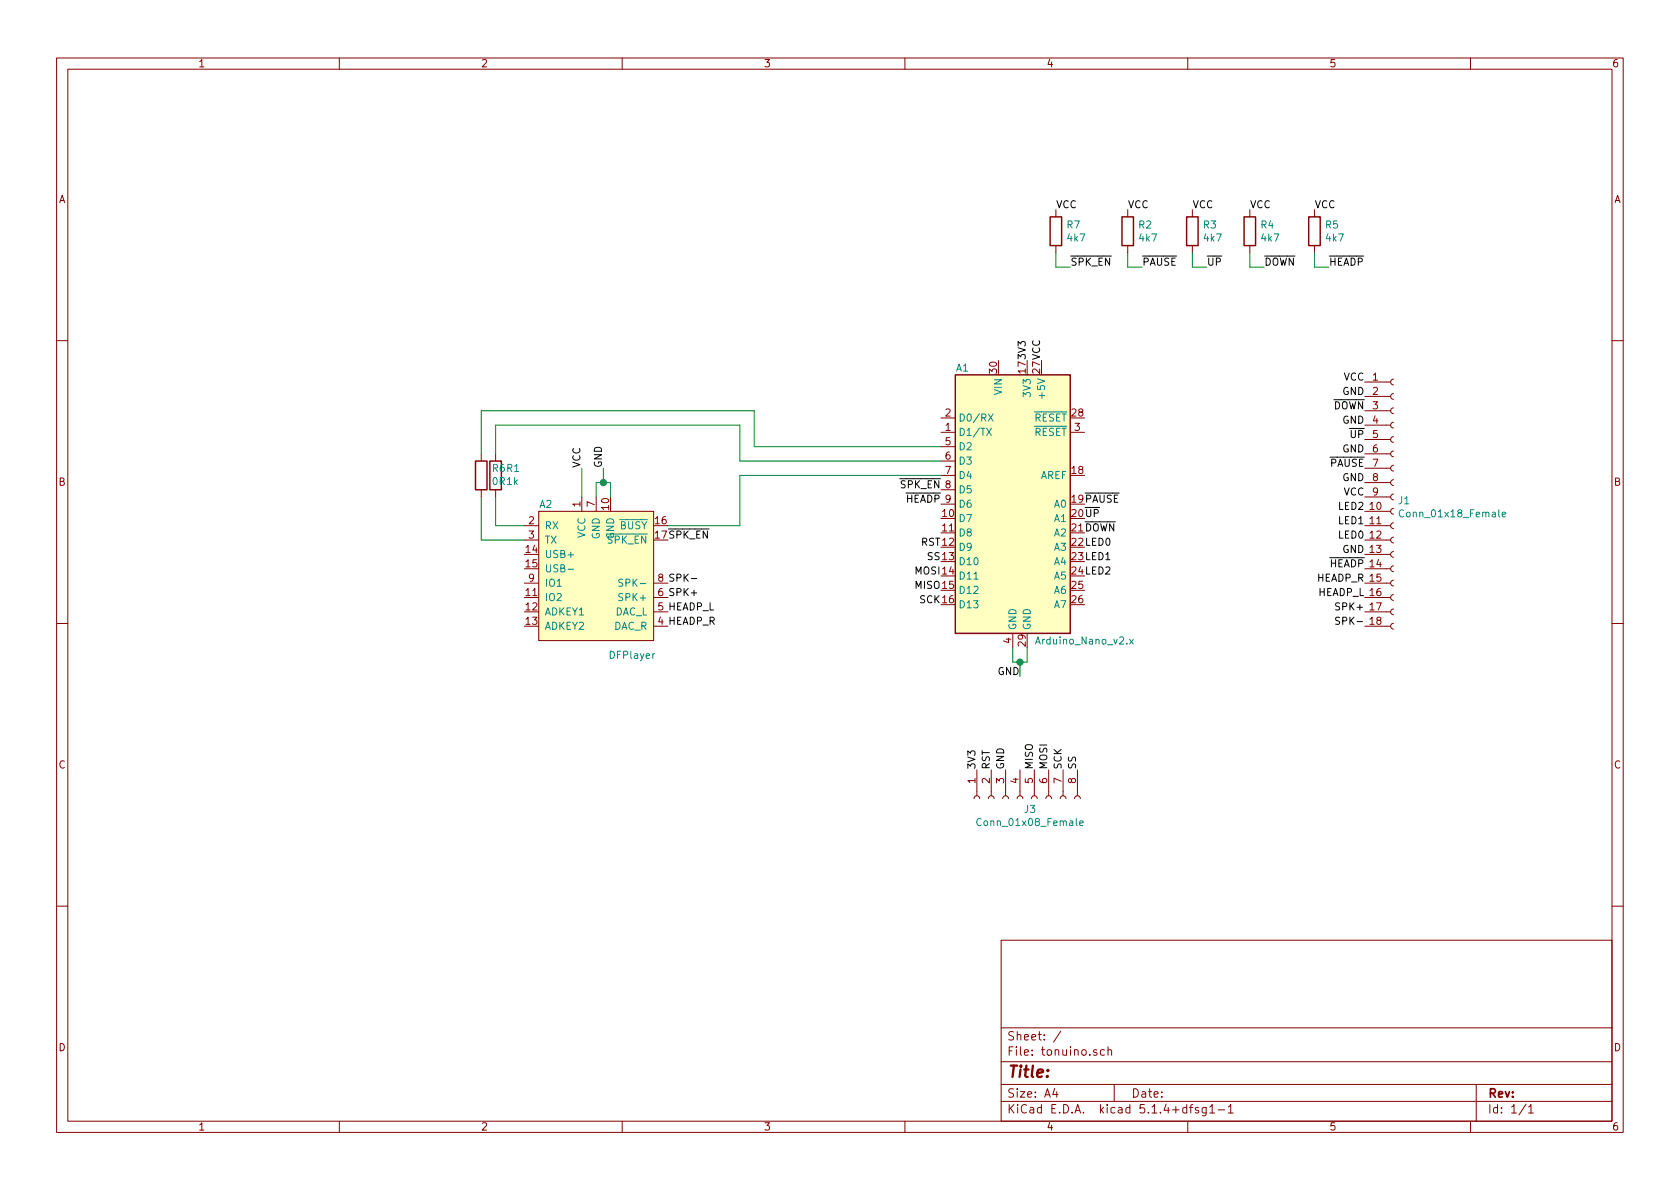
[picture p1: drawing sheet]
<svg xmlns="http://www.w3.org/2000/svg" width="297mm" height="210mm" viewBox="0 0 297 210" stroke-linecap="round" stroke-linejoin="round" font-family="sans-serif">
<g fill="none" stroke="#840000" stroke-width=".18">
<path d="M10 10.3h277v189.9h-277zM12 12.2h273v186.1h-273zM60 10.3v1.9M110 10.3v1.9M160 10.3v1.9M210 10.3v1.9M260 10.3v1.9M186.7 37.1v1.2M199.4 37.1v1.2M210.8 37.1v1.2M221 37.1v1.2M232.4 37.1v1.2"/>
<path d="M186.7 43.4v1.3M199.4 43.4v1.3M210.8 43.4v1.3M221 43.4v1.3M232.4 43.4v1.3M10 60.2h2M166.4 76.4h2.5M166.4 73.9h2.5M166.4 79h2.5M189.2 76.4h2.6M241.3 77.7h4.6M241.3 75.2h4.6"/>
<path d="M241.3 72.6h4.6M241.3 70.1h4.6M241.3 67.6h4.6M246.4 79.8l-.3 .1-.2 .3 .1 .4 .4 .2M246.4 77.2l-.3 .1-.2 .3 .1 .4 .4 .2M246.4 74.7l-.3 .1-.2 .3 .1 .4 .4 .2M246.4 72.1l-.3 .1-.2 .4 .1 .3 .4 .2M246.4 69.6l-.3 .1-.2 .3 .1 .4 .4 .2M246.4 67.1l-.3 .1-.2 .3 .1 .4 .4 .2M285 60.2h2M85.1 80.3v1.2M85.1 86.6v1.3"/>
<path d="M87.6 80.3v1.2M87.6 86.6v1.3M92.7 93h2.5M92.7 95.5h2.5M95.2 90.4h20.4v22.9h-20.4zM102.9 87.9v2.5M105.4 87.9v2.5M166.4 81.5h2.5M166.4 84.1h2.5M166.4 86.6h2.5M166.4 89.1h2.5M241.3 93h4.6"/>
<path d="M241.3 95.5h4.6M241.3 98h4.6M241.3 90.4h4.6M241.3 87.9h4.6M241.3 85.3h4.6M241.3 82.8h4.6M241.3 80.3h4.6M246.4 97.5l-.3 .1-.2 .4 .1 .3 .4 .2M246.4 95l-.3 .1-.2 .3 .1 .4 .4 .2M246.4 92.5l-.3 .1-.2 .3 .1 .4 .4 .2M246.4 89.9l-.3 .1-.2 .3 .1 .4 .4 .2M246.4 87.4l-.3 .1-.2 .3 .1 .4 .4 .2"/>
<path d="M246.4 84.8l-.3 .1-.2 .4 .1 .3 .4 .2M246.4 82.3l-.3 .1-.2 .3 .1 .4 .4 .2M10 110.3h2M92.7 103.1h2.5M115.6 110.7h2.5M115.6 108.2h2.5M115.6 105.7h2.5M115.6 103.1h2.5M179.1 112v2.5M241.3 110.7h4.6M241.3 108.2h4.6M241.3 105.7h4.6"/>
<path d="M241.3 103.1h4.6M241.3 100.6h4.6M246.4 110.2l-.3 .1-.2 .4 .1 .3 .4 .2M246.4 107.7l-.3 .1-.2 .3 .1 .4 .4 .2M246.4 105.2l-.3 .1-.2 .3 .1 .4 .4 .2M246.4 102.6l-.3 .1-.2 .3 .1 .4 .4 .2M246.4 100.1l-.3 .1-.2 .3 .1 .4 .4 .2M285 110.3h2M172.7 136.1v4.6M175.3 136.1v4.6M177.8 136.1v4.6M180.3 136.1v4.6"/>
<path d="M182.9 136.1v4.6M185.4 136.1v4.6M188 136.1v4.6M190.5 136.1v4.6M172.2 141.2l.1-.3 .3-.2 .5 .1 .1 .4M174.8 141.2l.1-.3 .3-.2 .4 .1 .2 .4M177.3 141.2l.1-.3 .3-.2 .4 .1 .2 .4M179.8 141.2l.2-.3 .2-.2 .5 .1 .1 .4M182.4 141.2l.1-.3 .3-.2 .4 .1 .2 .4M184.9 141.2l.1-.3 .3-.2 .5 .1 .1 .4M187.5 141.2l.1-.3 .3-.2 .4 .1 .2 .4M190 141.2l.1-.3 .3-.2 .4 .1 .2 .4"/>
<path d="M10 160.2h2M177 166.3h108v32h-108zM285 160.2h2M60 198.3v1.9M110 198.3v1.9M160 198.3v1.9M177 194.8h108M177 191.8h108M177 187.8h108M177 181.8h108M186.5 192.5l-.4 1h1M186.8 193v1"/>
<path d="M187.6 182.3l-1.3 2M193.9 185.7l-.4-.1-.2 .2 .1 .2 .5 .2v.3h-.6M195.3 185.7l-.5-.1-.2 .3v.6l.2 .1 .5-.1M195.9 185.7l.2-.1 .4 .1v.9M195.9 185.1v1.5M197 191.8v3M210 198.3v1.9M210.3 195.8h.6M210.9 195.3l-.4 .2v1.3M211.9 195.9l-.4-.1-.2 .2 .1 .3 .5 .1v.3h-.6M213.3 195.8v1.2l-.3 .3h-.4M213.3 195.9l-.5-.1-.3 .3 .1 .6 .2 .1 .5-.1"/>
<path d="M213.9 195.8l.4-.5v1.5M213.9 196.8h.9M215.4 196.3h1.1M217.2 195.8l.4-.5v1.5M217.2 196.8h.8M260 198.3v1.9M261 191.8v6.5M269.8 195.2l-1.2 2M270.3 195.8l.4-.5v1.5M270.3 196.8h.8"/>
</g>
<path d="M185.7 38.3h2v5.1h-2zM198.4 38.3h2v5.1h-2zM209.8 38.3h2v5.1h-2zM220 38.3h2v5.1h-2zM231.4 38.3h2v5.1h-2zM168.9 66.3h20.3v45.7h-20.3zM84.1 81.5h2v5.1h-2zM86.6 81.5h2v5.1h-2z" fill="none" stroke="#840000" stroke-width=".25"/>
<g fill="#ffffc2" stroke="#ffffc2" stroke-width=".18">
<path d="M95.2 90.4h20.4v22.9h-20.4z"/>
<path d="M168.9 66.3h20.3v45.7h-20.3z"/>
</g>
<path d="M174.4 75.7l.9 1.3M174.8 73.2l.8 1.3M175.3 75.7l-.9 1.3M175.6 73.2l-.8 1.3M248.2 90.3a.6 .6 0 0 0-.8 .4 .6 .6 0 0 0 .6 .7l.2-.1M265.6 91l.6-.1-.1-.3h-.3l-.2 .1 .1 .7h.4M100.4 100.7h1M110.1 102.5l-.5-.1-.2 .1 .1 .5 .6 .2v.2l-.2 .3-.5-.1M199.7 113l.7 .9M200.4 113l-.7 .9M173.5 144.9a.6 .6 0 0 0-.8 .4 .6 .6 0 0 0 .6 .7l.2-.1M190.9 145.6l.6-.1-.1-.3h-.3l-.2 .1 .1 .6h.4" fill="none" stroke="#008484" stroke-width=".18"/>
<g fill="none" stroke="#008400" stroke-width=".18">
<path d="M186.7 44.7v2.5h2.5M199.4 44.7v2.5h2.5M210.8 44.7v2.5h2.6M221 44.7v2.5h2.5M232.4 44.7v2.5h2.5M166.4 79h-33.1v-6.4h-48.2v7.7M85.1 87.9v7.6h7.6M87.6 80.3v-5.1h43.2v6.3h35.6M87.6 87.9v5.1h5.1M102.9 82.8v5.1M105.4 87.9v-2.6h2.5v2.6M106.7 82.8v2.5"/>
<path d="M166.4 84.1h-35.6v8.9h-12.7M179.1 114.5v2.6h2.5v-2.6M180.3 117.1v2.5"/>
</g>
<path d="M122.2 102.3h1M236.9 109.2l-.5-.1-.2 .2v.4l.6 .2 .1 .3-.3 .2h-.5" fill="none" stroke="#000" stroke-width=".18"/>
<g fill="#008400" stroke="#008400" stroke-width=".25">
<circle cx="180.3" cy="117.1" r=".51"/>
<circle cx="106.7" cy="85.3" r=".51"/>
</g>
<text font-size="2.8" fill="#840000" x="178" y="190.5">Title:</text>
<g font-size="2.1" fill="#840000">
<text x="178" y="184">Sheet: /</text>
<text x="178" y="186.7">File: tonuino.sch</text>
<text x="178" y="196.9">KiCad E.D.A. kicad 5.1.4+dfsg1-1</text>
<text x="178" y="194.1">Size: A4</text>
<text x="200" y="194.1">Date:</text>
<text x="263" y="194.1">Rev:</text>
<text x="263" y="196.9">Id: 1/1</text>
</g>
<g font-size="1.8" fill="#840000">
<text x="35" y="11.9">1</text>
<text x="85" y="11.9">2</text>
<text x="135" y="11.9">3</text>
<text x="185" y="11.9">4</text>
<text x="235" y="11.9">5</text>
<text x="285" y="11.9">6</text>
<text x="10.4" y="35.9">A</text>
<text x="285.4" y="35.9">A</text>
<text x="176.3" y="66" transform="rotate(-90 176.3 66)">30</text>
<text x="242.7" y="67.3">1</text>
<text x="242.7" y="69.8">2</text>
<text x="167.2" y="76.2">1</text>
<text x="167.2" y="73.7">2</text>
<text x="189.5" y="73.7">28</text>
<text x="190" y="76.2">3</text>
<text x="242.7" y="72.4">3</text>
<text x="242.7" y="74.9">4</text>
<text x="242.7" y="77.5">5</text>
<text x="167.2" y="78.7">5</text>
<text x="167.2" y="81.3">6</text>
<text x="167.2" y="83.8">7</text>
<text x="189.5" y="83.8">18</text>
<text x="242.7" y="80">6</text>
<text x="242.7" y="82.5">7</text>
<text x="10.4" y="85.9">B</text>
<text x="102.6" y="89.6" transform="rotate(-90 102.6 89.6)">1</text>
<text x="105.2" y="89.6" transform="rotate(-90 105.2 89.6)">7</text>
<text x="242.7" y="85.1">8</text>
<text x="242.7" y="87.6">9</text>
<text x="285.4" y="85.9">B</text>
<text x="93.5" y="92.7">2</text>
<text x="93.5" y="95.2">3</text>
<text x="107.7" y="90.1" transform="rotate(-90 107.7 90.1)">10</text>
<text x="115.9" y="92.7">16</text>
<text x="166.7" y="91.4">10</text>
<text x="166.7" y="94">11</text>
<text x="242.2" y="90.2">10</text>
<text x="242.2" y="92.7">11</text>
<text x="242.2" y="95.2">12</text>
<text x="93" y="97.8">14</text>
<text x="93" y="100.3">15</text>
<text x="93" y="105.4">11</text>
<text x="93" y="107.9">12</text>
<text x="93.5" y="102.9">9</text>
<text x="189.5" y="104.1">25</text>
<text x="189.5" y="106.7">26</text>
<text x="93" y="110.5">13</text>
<text x="178.8" y="113.8" transform="rotate(-90 178.8 113.8)">4</text>
<text x="181.4" y="114.2" transform="rotate(-90 181.4 114.2)">29</text>
<text x="10.4" y="135.9">C</text>
<text x="285.4" y="135.9">C</text>
<text x="172.5" y="138.5" transform="rotate(-90 172.5 138.5)">1</text>
<text x="175" y="138.5" transform="rotate(-90 175 138.5)">2</text>
<text x="177.5" y="138.5" transform="rotate(-90 177.5 138.5)">3</text>
<text x="180.1" y="138.5" transform="rotate(-90 180.1 138.5)">4</text>
<text x="182.6" y="138.5" transform="rotate(-90 182.6 138.5)">5</text>
<text x="185.2" y="138.5" transform="rotate(-90 185.2 138.5)">6</text>
<text x="187.7" y="138.5" transform="rotate(-90 187.7 138.5)">7</text>
<text x="190.2" y="138.5" transform="rotate(-90 190.2 138.5)">8</text>
<text x="10.4" y="185.9">D</text>
<text x="285.4" y="185.9">D</text>
<text x="35" y="199.9">1</text>
<text x="85" y="199.9">2</text>
<text x="135" y="199.9">3</text>
<text x="185" y="199.9">4</text>
<text x="235" y="199.9">5</text>
<text x="285" y="199.9">6</text>
</g>
<g font-size="1.8">
<text x="186.7" y="36.8">VCC</text>
<text x="199.4" y="36.8">VCC</text>
<text x="210.8" y="36.8">VCC</text>
<text x="221" y="36.8">VCC</text>
<text x="232.4" y="36.8">VCC</text>
<text x="189.2" y="47">SPK_EN</text>
<text x="201.9" y="47">PAUSE</text>
<text x="213.4" y="47">UP</text>
<text x="223.5" y="47">DOWN</text>
<text x="234.9" y="47">HEADP</text>
<text x="181.4" y="66" transform="rotate(-90 181.4 66)">173V3</text>
<text x="183.9" y="66" transform="rotate(-90 183.9 66)">27VCC</text>
<text x="237.4" y="69.8">GND</text>
<text x="237.6" y="67.3">VCC</text>
<text x="235.7" y="72.4">DOWN</text>
<text x="237.4" y="74.9">GND</text>
<text x="238.8" y="77.5">UP</text>
<text x="102.6" y="82.8" transform="rotate(-90 102.6 82.8)">VCC</text>
<text x="106.4" y="82.8" transform="rotate(-90 106.4 82.8)">GND</text>
<text x="235.2" y="82.5">PAUSE</text>
<text x="237.4" y="80">GND</text>
<text x="159.3" y="86.4">SPK_EN 8</text>
<text x="160.2" y="88.9">HEADP 9</text>
<text x="189.5" y="88.9">19PAUSE</text>
<text x="237.4" y="85.1">GND</text>
<text x="237.6" y="87.6">VCC</text>
<text x="115.9" y="95.2">17SPK_EN</text>
<text x="189.5" y="91.4">20UP</text>
<text x="189.5" y="94">21DOWN</text>
<text x="236.8" y="95.2">LED0</text>
<text x="236.8" y="90.2">LED2</text>
<text x="236.8" y="92.7">LED1</text>
<text x="161.8" y="101.6">MOSI 14</text>
<text x="162.8" y="96.5">RST12</text>
<text x="164" y="99.1">SS 13</text>
<text x="189.5" y="96.5">22LED0</text>
<text x="189.5" y="99.1">23LED1</text>
<text x="189.5" y="101.6">24LED2</text>
<text x="235.1" y="100.3">HEADP 14</text>
<text x="237.4" y="97.8">GND 13</text>
<text x="116.4" y="107.9">5 HEADP_L</text>
<text x="116.4" y="105.4">6 SPK+</text>
<text x="116.4" y="102.9">8 SPK-</text>
<text x="161.8" y="104.1">MISO 15</text>
<text x="162.6" y="106.7">SCK 16</text>
<text x="232.8" y="102.9">HEADP_R 15</text>
<text x="233" y="105.4">HEADP_L 16</text>
<text x="236.6" y="107.9">SPK+ 17</text>
<text x="116.4" y="110.5">4 HEADP_R</text>
<text x="237.1" y="110.5">SPK- 18</text>
<text x="176.4" y="119.4">GND</text>
<text x="172.5" y="136.1" transform="rotate(-90 172.5 136.1)">3V3</text>
<text x="175" y="136.1" transform="rotate(-90 175 136.1)">RST</text>
<text x="177.5" y="136.1" transform="rotate(-90 177.5 136.1)">GND</text>
<text x="182.6" y="136.1" transform="rotate(-90 182.6 136.1)">MISO</text>
<text x="185.2" y="136.1" transform="rotate(-90 185.2 136.1)">MOSI</text>
<text x="187.7" y="136.1" transform="rotate(-90 187.7 136.1)">SCK</text>
<text x="190.2" y="136.1" transform="rotate(-90 190.2 136.1)">SS</text>
</g>
<g font-size="1.8" fill="#008484">
<text x="188.7" y="40.4">R7</text>
<text x="201.4" y="40.4">R2</text>
<text x="212.8" y="40.4">R3</text>
<text x="223" y="40.4">R4</text>
<text x="234.4" y="40.4">R5</text>
<text x="188.8" y="42.7">4k7</text>
<text x="201.5" y="42.7">4k7</text>
<text x="212.9" y="42.7">4k7</text>
<text x="223.1" y="42.7">4k7</text>
<text x="234.5" y="42.7">4k7</text>
<text x="169.1" y="65.7">A1</text>
<text x="177.2" y="69.7" transform="rotate(-90 177.2 69.7)">VIN</text>
<text x="182.2" y="69.9" transform="rotate(-90 182.2 69.9)">3V3</text>
<text x="184.8" y="70" transform="rotate(-90 184.8 70)">+5V</text>
<text x="169.4" y="77.1">D1/TX</text>
<text x="169.4" y="74.5">D0/RX</text>
<text x="182.8" y="74.5">RESET</text>
<text x="182.8" y="77.1">RESET</text>
<text x="87.1" y="83.5">R6R1</text>
<text x="169.4" y="79.6">D2</text>
<text x="169.4" y="82.2">D3</text>
<text x="87.1" y="85.8">0R 1k</text>
<text x="95.4" y="89.8">A2</text>
<text x="169.4" y="84.7">D4</text>
<text x="169.4" y="87.2">D5</text>
<text x="169.4" y="89.8">D6</text>
<text x="183.9" y="84.7">AREF</text>
<text x="186.5" y="89.8">A0</text>
<text x="247.3" y="89.2">J1</text>
<text x="96.3" y="93.6">RX</text>
<text x="103.5" y="95.2" transform="rotate(-90 103.5 95.2)">VCC</text>
<text x="106" y="95.4" transform="rotate(-90 106 95.4)">GND</text>
<text x="108.6" y="95.4" transform="rotate(-90 108.6 95.4)">GND</text>
<text x="109.7" y="93.6">BUSY</text>
<text x="169.4" y="92.3">D7</text>
<text x="169.4" y="94.9">D8</text>
<text x="186.5" y="92.3">A1</text>
<text x="186.5" y="94.9">A2</text>
<text x="248.1" y="91.5">Conn_01x18_Female</text>
<text x="96.3" y="98.7">USB+</text>
<text x="96.3" y="101.2">USB-</text>
<text x="96.3" y="96.1">TX</text>
<text x="107.5" y="96.1">SPK_EN</text>
<text x="169.4" y="97.4">D9</text>
<text x="169.4" y="99.9">D10</text>
<text x="186.5" y="97.4">A3</text>
<text x="186.5" y="99.9">A4</text>
<text x="96.3" y="106.3">IO2</text>
<text x="96.3" y="103.8">IO1</text>
<text x="109.9" y="106.3">SPK+</text>
<text x="110.3" y="103.8">SPK-</text>
<text x="169.4" y="102.5">D11</text>
<text x="169.4" y="105">D12</text>
<text x="169.4" y="107.6">D13</text>
<text x="186.5" y="102.5">A5</text>
<text x="186.5" y="105">A6</text>
<text x="186.5" y="107.6">A7</text>
<text x="96.3" y="108.8">ADKEY1</text>
<text x="96.3" y="111.4">ADKEY2</text>
<text x="108.5" y="111.4">DAC_R</text>
<text x="108.7" y="108.8">DAC_L</text>
<text x="179.7" y="111.5" transform="rotate(-90 179.7 111.5)">GND</text>
<text x="182.2" y="111.5" transform="rotate(-90 182.2 111.5)">GND</text>
<text x="183.5" y="114">Arduino_Nano_v2.x</text>
<text x="107.9" y="116.5">DFPlayer</text>
<text x="181.2" y="143.8">J3</text>
<text x="173.4" y="146.1">Conn_01x08_Female</text>
</g>
</svg>
